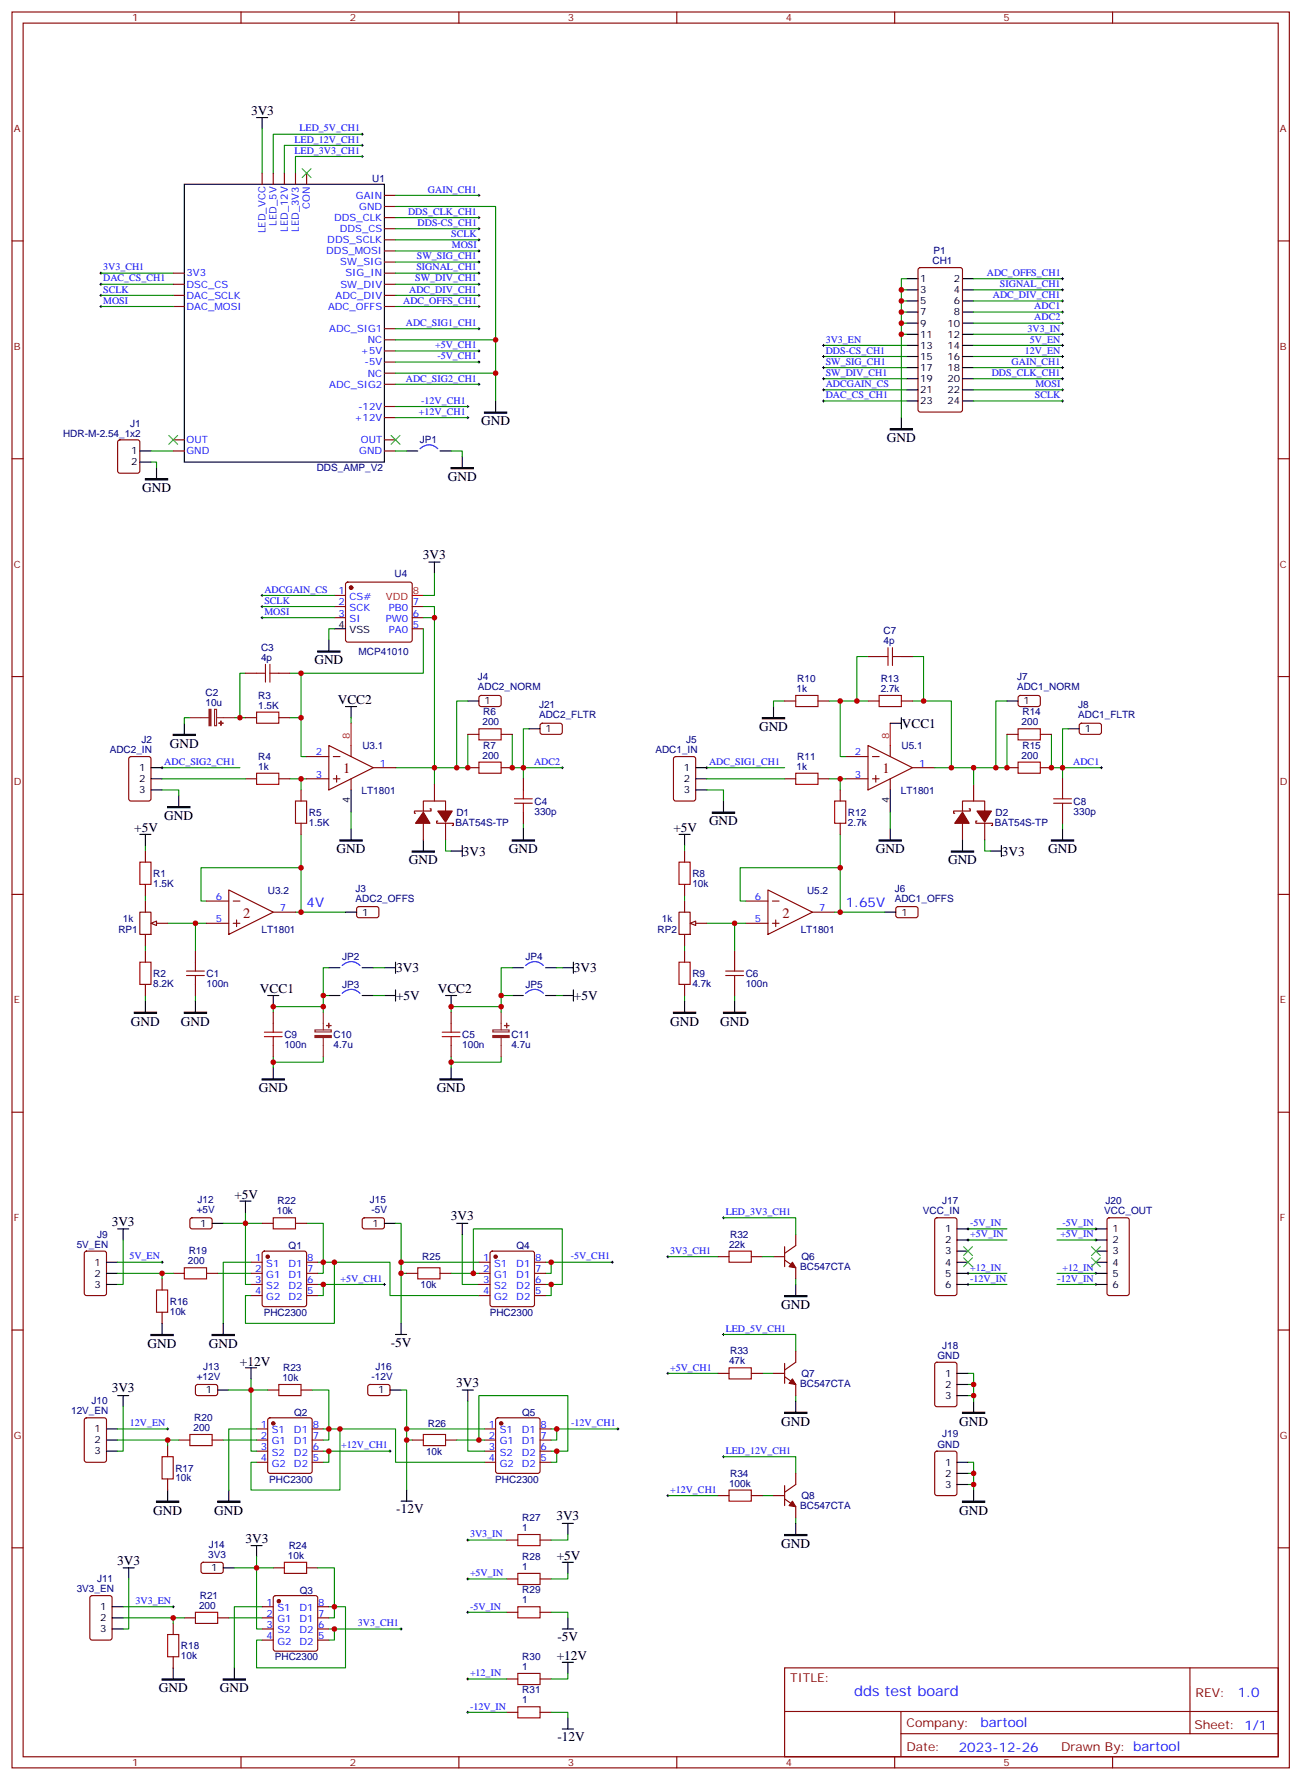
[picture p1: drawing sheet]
<svg xmlns="http://www.w3.org/2000/svg" width="414mm" height="565mm" viewBox="0 0 414 565" stroke-linecap="round" stroke-linejoin="round" font-family="sans-serif">
<g fill="none" stroke="#870000" stroke-width=".35">
<path d="M3.8 3.8h405.4v557.4h-405.4zM7.3 7.3h398.3v550.4h-398.3zM76.5 3.8v3.5M145.6 3.8v3.5M214.8 3.8v3.5M283.9 3.8v3.5M353.1 3.8v3.5M83.2 55v3.5M86.7 55v3.5M90.2 55v3.5M93.8 55v3.5M97.3 55v3.5"/>
<path d="M3.8 76.5h3.5M122 62h3.5M122 65.5h3.5M122 69.1h3.5M122 76.1h3.5M122 79.7h3.5M122 72.6h3.5M405.6 76.5h3.6M55 90.2h3.5M55 93.8h3.5M55 97.3h3.5M55 86.7h3.5"/>
<path d="M122 83.2h3.5M122 90.2h3.5M122 93.8h3.5M122 97.3h3.5M122 86.7h3.5M291.6 85.2l.4-.3h12.7l.7 .5v44.7l-.4 .7h-13l-.6-.5-.1-44.6zM122 104.4h3.5M122 107.9h3.5M122 111.4h3.5M122 114.9h3.5M122 118.5h3.5M37.6 139.8l.4-.2h5.7l.6 .5 .1 9.4-.5 .7h-5.9l-.6-.4-.1-9.5z"/>
<path d="M55 139.6h3.5M122 122h3.5M122 129h3.5M122 132.6h3.5M122 139.6h3.5M3.8 145.6h3.5M55 143.2h3.5M122 143.2h3.5M405.6 145.6h3.6M106.1 189h3.5M106.1 192.5h3.5M106.1 196.1h3.5"/>
<path d="M109.9 185l.4-.2h19.8l.5 .2 .2 .5v17.6l-.2 .5-.5 .2h-19.8l-.5-.2-.2-.5v-17.6zM130.8 192.5h3.5M130.8 196.1h3.5M130.8 199.6h3.5M3.8 214.8h3.5M77.9 213.7h3.5M88.5 213.7h3.5M275.4 208.4h3.6M286 208.4h3.6M405.6 214.8h3.6M77.9 227.8h3.5M88.5 227.8h3.5"/>
<path d="M104.4 236.6l14.1 7.1-14.1 7.1zM111.4 236.6v3.6M148.4 233.1h3.6M152.2 221l.5-.2h5.9l.4 .7v2.4l-.7 .4-5.9-.1-.4-.6v-2.1zM159 233.1h3.6M171.6 229.8l.5-.2h5.9l.4 .7v2.4l-.7 .4-5.9-.1-.4-.6v-2.1zM249 222.5h3.5M259.6 222.5h3.5M275.4 236.6l14.2 7.1-14.2 7.1zM275.4 222.5h3.6M282.5 236.6v3.6M286 222.5h3.6"/>
<path d="M319.5 233.1h3.6M323.3 221l.5-.2h5.9l.4 .7v2.4l-.7 .4-5.9-.1-.4-.6v-2.1zM330.1 233.1h3.6M342.7 229.8l.5-.2h5.9l.4 .7v2.4l-.7 .4-5.9-.1-.4-.6v-2.1zM41.1 240.4l.5-.2h5.6l.7 .4v13l-.5 .6-5.8 .1-.7-.5v-12.9zM77.9 247.2h3.5M88.5 247.2h3.5M95.5 250.8v3.5M97.3 240.2h7.1M97.3 247.2h7.1M105.8 240.2h2.1M105.8 247.2h2.1"/>
<path d="M106.8 246.2v2.1M111.4 247.2v3.6M118.5 243.7h7M134.3 257.5v-3.2h7.1v3.9M136.5 256.8h.3v.7h-5.3v.7h.4M137.9 249v5.3M148.4 243.7h3.6M159 243.7h3.6M166.1 247.2v3.6M166.1 257.8v3.5M213.9 240.4l.5-.2h5.7l.6 .4 .1 13-.5 .6-5.9 .1-.6-.5-.1-12.9zM249 247.2h3.5"/>
<path d="M259.6 247.2h3.5M266.6 250.8v3.5M268.4 240.2h7M268.4 247.2h7M276.9 240.2h2.1M276.9 247.2h2.1M277.9 246.2v2.1M282.5 247.2v3.6M289.6 243.7h7M305.4 257.5v-3.2h7.1v3.9M307.6 256.8h.3v.7h-5.3v.7h.4M309 249v5.3"/>
<path d="M319.5 243.7h3.6M330.1 243.7h3.6M337.2 247.2v3.6M337.2 257.8v3.5M46.1 270.2v3.5M95.5 261.3v3.6M134.3 261.3v5.3M138.9 260.6h-.3v.7h5.3v.7h-.4M141.4 261.3v5.3M217.2 270.2v3.5M266.6 261.3v3.6M305.4 261.3v5.3"/>
<path d="M310 260.6h-.3v.7h5.3v.7h-.4M312.5 261.3v5.3M3.8 283.9h3.5M44.4 289.6h3.5v7h-3.5zM46.1 280.7v3.6M46.1 286v3.6M46.1 296.6v3.5M49.7 293.1h3.5M65.5 286h7.1M65.5 293.1h7.1M72.6 282.5l14.1 7.1-14.1 7zM74 286h2.1"/>
<path d="M74 293.1h2.1M75.1 292v2.1M86.7 289.6h7.1M113.4 288l.5-.2 5.9 .1 .4 .6v2.4l-.7 .4h-5.9l-.4-.7v-2.1zM217.2 280.7v3.6M236.6 286h7.1M236.6 293.1h7.1M243.7 282.5l14.1 7.1-14.1 7zM245.1 286h2.1M245.1 293.1h2.1M246.2 292v2.1M257.8 289.6h7.1"/>
<path d="M284.5 288l.5-.2 5.9 .1 .4 .6v2.4l-.7 .4h-5.9l-.4-.7v-2.1zM405.6 283.9h3.6M46.1 301.9v3.5M46.1 312.5v3.5M62 301.9v3.5M62 312.5v3.5M217.2 301.9v3.5M217.2 312.5v3.5M233.1 301.9v3.5M233.1 312.5v3.5M86.7 321.3v3.5M86.7 331.9v3.5"/>
<path d="M143.2 321.3v3.5M143.2 331.9v3.5M3.8 353.1h3.5M405.6 353.1h3.6M27 397.4l.4-.2h5.7l.6 .4 .1 13-.5 .6-5.9 .1-.6-.5-.1-12.9zM60.5 386.8l.5-.2h5.9l.4 .7-.1 2.4-.6 .4-5.9-.1-.4-.6v-2.1zM83.2 388.3h3.5M83.4 397.4l.5-.2h12.7l.5 .2 .2 .5v16.2l-.2 .5-.5 .2h-12.7l-.5-.2-.2-.5v-16.2zM93.8 388.3h3.5M115.2 386.8l.4-.2h6l.4 .7-.1 2.4-.6 .4-5.9-.1-.5-.6v-2.1zM155.7 397.4l.5-.2h12.7l.5 .2 .2 .5v16.2l-.2 .5-.5 .2h-12.7l-.5-.2-.2-.5v-16.2zM227.8 398.9h3.6"/>
<path d="M238.4 398.9h3.5M245.5 398.9h3.5M249 400l3.5 2.4v3.6M249 395.7v6.4M252.5 391.9v3.5l-3.5 2.5M296.8 386.8l.5-.2h5.7l.6 .4 .1 23.6-.5 .6-5.9 .1-.6-.5-.1-23.5zM351.5 386.8l.5-.2h5.6l.7 .4 .1 23.6-.5 .6-5.9 .1-.6-.5-.1-23.5zM51.4 406v3.5M51.4 416.6v3.5M55 404.2h3.5M65.5 404.2h3.6M79.7 404.2h3.5"/>
<path d="M79.7 400.7h3.5M79.7 407.7h3.5M79.7 411.3h3.5M97.3 404.2h3.5M97.3 400.7h3.5M97.3 407.7h3.5M97.3 411.3h3.5M129 404.2h3.6M139.6 404.2h3.6M152 404.2h3.5M152 400.7h3.5M152 407.7h3.5"/>
<path d="M152 411.3h3.5M169.6 404.2h3.5M169.6 400.7h3.5M169.6 407.7h3.5M169.6 411.3h3.5M3.8 422.2h3.5M62.3 439.7l.4-.2h5.9l.5 .7-.1 2.4-.6 .4h-6l-.4-.7v-2.1zM116.9 439.7l.5-.2h5.9l.5 .7-.1 2.4-.7 .4h-5.9l-.4-.7v-2.1zM227.8 436h3.6M238.4 436h3.5M245.5 436h3.5M249 437l3.5 2.5v3.5"/>
<path d="M249 432.8v6.3M252.5 428.9v3.5l-3.5 2.5M296.8 432.6l.5-.2h5.7l.6 .5 .1 12.9-.5 .7h-5.9l-.6-.4-.1-13zM405.6 422.2h3.6M27 450.3l.4-.2h5.7l.6 .4 .1 13-.5 .6-5.9 .1-.6-.5-.1-12.9zM53.2 458.9v3.5M56.7 457.1h3.6M67.3 457.1h3.5M81.4 453.6h3.5M81.4 457.1h3.5M84.9 441.3h3.6M85.2 450.3l.5-.2h12.7l.5 .2 .2 .5v16.2l-.3 .5-.4 .2h-12.7l-.5-.2-.3-.5v-16.2z"/>
<path d="M95.5 441.3h3.6M99.1 453.6h3.5M99.1 457.1h3.5M130.8 457.1h3.5M141.4 457.1h3.5M153.7 453.6h3.6M153.7 457.1h3.6M157.5 450.3l.5-.2h12.7l.5 .2 .2 .5v16.2l-.3 .5-.4 .2h-12.7l-.5-.2-.2-.5v-16.2zM171.4 453.6h3.5M171.4 457.1h3.5M53.2 469.5v3.5M81.4 460.7h3.5"/>
<path d="M81.4 464.2h3.5M99.1 460.7h3.5M99.1 464.2h3.5M153.7 460.7h3.6M153.7 464.2h3.6M171.4 460.7h3.5M171.4 464.2h3.5M227.8 474.8h3.6M238.4 474.8h3.5M245.5 474.8h3.5M249 475.8l3.5 2.5v3.5M249 471.6v6.3"/>
<path d="M252.5 467.7v3.5l-3.5 2.5M296.8 460.9l.5-.2h5.7l.6 .4 .1 13-.5 .6-5.9 .1-.6-.5-.1-12.9zM3.8 491.3h3.5M64 496.1l.5-.2 5.9 .1 .4 .6v2.4l-.7 .5-5.9-.1-.4-.6v-2.2zM86.7 497.7h3.5M97.3 497.7h3.5M160.8 488.9h3.5M171.4 488.9h3.5M405.6 491.3h3.6M28.7 506.7l.5-.2h5.7l.6 .4 .1 13-.5 .7h-5.9l-.6-.4-.1-13zM55 515.3v3.6M58.5 513.6h3.5"/>
<path d="M69.1 513.6h3.5M83.2 510h3.5M83.2 513.6h3.5M83.2 517.1h3.5M86.9 506.7l.5-.2h12.7l.5 .2 .2 .5v16.3l-.2 .5-.5 .2h-12.7l-.5-.3-.2-.4v-16.3zM100.8 510h3.6M100.8 513.6h3.6M100.8 517.1h3.6M160.8 501.2h3.5M160.8 511.8h3.5M171.4 501.2h3.5M171.4 511.8h3.5"/>
<path d="M55 525.9v3.5M83.2 520.6h3.5M100.8 520.6h3.6M160.8 533h3.5M171.4 533h3.5M249 529.4h156.6v28.3h-156.6zM377.6 529.5v20.9M76.5 557.7v3.5M145.6 557.7v3.5M160.8 543.6h3.5M171.4 543.6h3.5M214.8 557.7v3.5"/>
<path d="M249 543.3h156.5M283.9 557.7v3.5M285.9 550.4h119.6M285.9 543.3v14.1M353.1 557.7v3.5"/>
</g>
<g fill="none" stroke="#000" stroke-width=".35">
<path d="M81.4 37.3h3.5M83.2 37.3v3.6M58.5 58.5h63.5v88.2h-63.5zM287.8 88.5h3.5M287.8 92h3.5M287.8 95.5h3.5M287.8 99.1h3.5M305.4 88.5h3.6M305.4 92h3.6M305.4 95.5h3.6M305.4 99.1h3.6M287.8 102.6h3.5"/>
<path d="M287.8 106.1h3.5M287.8 109.6h3.5M287.8 113.2h3.5M287.8 116.7h3.5M305.4 102.6h3.6M305.4 106.1h3.6M305.4 109.6h3.6M305.4 113.2h3.6M305.4 116.7h3.6M157.3 127.3v3.5M286 132.6v3.5M287.8 120.2h3.5"/>
<path d="M287.8 123.8h3.5M287.8 127.3h3.5M305.4 120.2h3.6M305.4 123.8h3.6M305.4 127.3h3.6M44.4 143.2h3.5M44.4 146.7h3.5M49.7 148.4v3.6M129 143.2h3.6M139.6 143.2h3.6M146.7 144.9v3.5M136.1 178.4h3.5"/>
<path d="M137.9 178.4v3.6M106.1 199.6h3.5M104.4 203.1v3.6M58.5 229.6v3.5M109.6 224.3h3.6M111.4 224.3v3.5M148.4 222.5h3.6M167.9 231.4h3.5M245.5 224.3v3.5M282.5 229.6h3.5M286 227.8v3.6M319.5 222.5h3.6"/>
<path d="M338.9 231.4h3.6M47.9 250.8h3.5M47.9 243.7h3.5M47.9 247.2h3.5M56.7 252.5v3.5M111.4 250.8v7M220.8 250.8h3.5M220.8 243.7h3.5M220.8 247.2h3.5M229.6 254.3v3.5M282.5 250.8v7M44.4 264.9h3.5"/>
<path d="M46.1 264.9v3.5M111.4 263.1v3.5M134.3 266.6v3.6M143.2 270.2h3.5M146.7 268.4v3.5M166.1 263.1v3.5M215.5 264.9h3.5M217.2 264.9v3.5M282.5 263.1v3.5M305.4 266.6v3.6M314.3 270.2h3.5M317.8 268.4v3.5"/>
<path d="M337.2 263.1v3.5M109.6 289.6h3.6M280.7 289.6h3.6M46.1 317.8v3.5M62 317.8v3.5M84.9 316h3.6M86.7 316v3.5M104.4 307.2h3.5M104.4 316h3.5M114.9 307.2h3.6M114.9 316h3.6M122 307.2h3.5"/>
<path d="M122 316h3.5M125.5 305.4v3.6M125.5 314.3v3.5M141.4 316h3.5M143.2 316v3.5M162.6 307.2h3.5M162.6 316h3.5M173.1 307.2h3.6M173.1 316h3.6M178.4 307.2h3.6M178.4 316h3.6M182 305.4v3.6"/>
<path d="M182 314.3v3.5M217.2 317.8v3.5M233.1 317.8v3.5M86.7 338.9v3.6M143.2 338.9v3.6M37.3 390.1h3.6M39.1 390.1v3.5M67.3 388.3h3.5M76.1 381.3h3.6M77.9 381.3v3.5M122 388.3h3.5M144.9 388.3h3.5"/>
<path d="M146.7 388.3v3.6M303.7 390.1h3.5M303.7 393.6h3.5M303.7 397.2h3.5M347.8 390.1h3.5M347.8 393.6h3.5M347.8 397.2h3.5M33.8 407.7h3.5M33.8 400.7h3.5M33.8 404.2h3.5M252.5 407.7v3.6M303.7 407.7h3.5"/>
<path d="M303.7 400.7h3.5M303.7 404.2h3.5M347.8 407.7h3.5M347.8 400.7h3.5M347.8 404.2h3.5M51.4 420.1v3.5M70.8 420.1v3.5M77.9 434.2h3.5M79.7 434.2v3.5M125.5 423.6h3.5M127.3 420.1v3.5M303.7 436h3.5"/>
<path d="M303.7 439.5h3.5M33.8 453.6h3.5M33.8 457.1h3.5M37.3 443h3.6M39.1 443v3.5M69.1 441.3h3.5M123.8 441.3h3.5M146.7 441.3h3.5M148.4 441.3v3.5M252.5 444.8v3.5M303.7 443h3.5M309 444.8v3.5"/>
<path d="M33.8 460.7h3.5M53.2 473v3.5M72.6 473v3.5M127.3 476.5h3.5M129 473v3.5M303.7 471.2h3.5M303.7 464.2h3.5M303.7 467.7h3.5M309 473v3.5M39.1 497.7h3.5M40.9 497.7v3.5M70.8 497.7h3.6"/>
<path d="M79.7 490.6h3.5M81.4 490.6v3.6M178.4 495.9h3.6M178.4 483.6h3.6M180.2 483.6v3.5M180.2 495.9v3.6M252.5 483.6v3.5M35.6 517.1h3.5M35.6 510h3.5M35.6 513.6h3.5M178.4 517.1h3.6M180.2 513.6v3.5"/>
<path d="M55 529.4v3.6M74.4 529.4v3.6M178.4 527.7h3.6M180.2 527.7v3.5M178.4 548.9h3.6M180.2 545.3v3.6"/>
</g>
<g fill="none" stroke="#000" stroke-width=".32">
<path d="M114.6 42.6h.7M114.6 46.1h.7M114.6 49.7h.7M114.9 42.3v.7M114.9 45.8v.7M114.9 49.3v.7M151.6 79.7h.7M151.6 76.1h.7M151.6 72.6h.7M151.6 69.1h.7M151.6 62h.7M152 61.7v.7"/>
<path d="M152 68.7v.7M152 72.2v.8M152 75.8v.7M152 79.3v.7M31.7 86.7h.7M31.7 90.2h.7M31.7 93.8h.7M31.7 97.3h.7M32 86.4v.7M32 89.9v.7M32 93.4v.7M32 96.9v.7"/>
<path d="M151.6 83.2h.7M151.6 86.7h.7M151.6 90.2h.7M151.6 93.8h.7M151.6 97.3h.7M152 82.8v.7M152 86.4v.7M152 89.9v.7M152 93.4v.7M152 96.9v.7M336.8 99.1h.7M336.8 95.5h.7"/>
<path d="M337.2 95.2v.7M337.2 98.7v.7M151.6 104.4h.7M151.6 111.4h.7M151.6 114.9h.7M152 104v.7M152 111.1v.7M152 114.6v.7M336.8 102.6h.7M337.2 102.2v.7M148.1 132.6h.7M148.1 129h.7"/>
<path d="M148.4 128.7v.7M148.4 132.2v.7M151.6 122h.7M152 121.6v.7M261 127.3h.7M261.3 126.9v.7M336.8 123.8h.7M336.8 127.3h.7M337.2 123.4v.7M337.2 126.9v.7M82.8 189h.7M82.8 192.5h.7"/>
<path d="M82.8 196.1h.7M83.2 188.7v.7M83.2 192.2v.7M83.2 195.7v.7M51.1 243.7h.7M51.4 243.3v.8M178.1 243.7h.7M178.4 243.3v.8M223.9 243.7h.7M224.3 243.3v.8M349.2 243.7h.7M349.5 243.3v.8"/>
<path d="M229.2 386.6h.7M229.6 386.2v.7M306.8 390.1h.8M306.8 393.6h.8M307.2 389.7v.8M307.2 393.3v.7M347.4 390.1h.7M347.4 393.6h.7M347.8 389.7v.8M347.8 393.3v.7M51.1 400.7h.7M51.4 400.3v.7"/>
<path d="M121.6 407.7h.7M122 407.4v.7M194 400.7h.7M194.3 400.3v.7M306.8 407.7h.8M306.8 404.2h.8M307.2 403.9v.7M307.2 407.4v.7M347.4 407.7h.7M347.4 404.2h.7M347.8 403.9v.7M347.8 407.4v.7"/>
<path d="M229.2 423.6h.7M229.6 423.3v.7M52.8 453.6h.8M53.2 453.2v.8M195.7 453.6h.7M196.1 453.2v.8M123.4 460.7h.7M123.8 460.3v.7M229.2 462.4h.7M229.6 462.1v.7M148.1 488.9h.7M148.4 488.5v.7"/>
<path d="M54.6 510h.7M55 509.7v.7M126.9 517.1h.7M127.3 516.7v.8M148.1 501.2h.7M148.1 511.8h.7M148.4 500.9v.7M148.4 511.5v.7M148.1 533h.7M148.4 532.6v.7M148.1 543.6h.7M148.4 543.2v.7"/>
</g>
<g fill="none" stroke="#008700" stroke-width=".35">
<path d="M83.2 40.9v14.1M114.9 49.7h-21.1v5.3M114.9 46.1h-24.7v8.9M114.9 42.6h-28.2v12.4M125.5 65.5h31.8v61.8M125.5 79.7h26.5M125.5 76.1h26.5M125.5 72.6h26.5M125.5 69.1h26.5M125.5 62h26.5M32 97.3h23M32 93.8h23"/>
<path d="M32 90.2h23M32 86.7h23M125.5 83.2h26.5M125.5 97.3h26.5M125.5 93.8h26.5M125.5 90.2h26.5M125.5 86.7h26.5M286 95.5h1.8M286 92h1.8M286 99.1h1.8M287.8 88.5h-1.8v44.1M309 88.5h28.2"/>
<path d="M309 95.5h28.2M309 92h28.2M309 99.1h28.2M125.5 104.4h26.5M125.5 107.9h31.8M125.5 118.5h31.8M125.5 111.4h26.5M125.5 114.9h26.5M261.3 113.2h26.5M261.3 116.7h26.5M261.3 109.6h26.5M286 102.6h1.8"/>
<path d="M286 106.1h1.8M309 113.2h28.2M309 116.7h28.2M309 102.6h28.2M309 106.1h28.2M309 109.6h28.2M125.5 122h26.5M125.5 132.6h22.9M125.5 129h22.9M261.3 120.2h26.5M261.3 123.8h26.5M261.3 127.3h26.5"/>
<path d="M309 120.2h28.2M309 123.8h28.2M309 127.3h28.2M47.9 146.7h1.8v1.7M47.9 143.2h7.1M125.5 143.2h3.5M143.2 143.2h3.5v1.7M83.2 196.1h22.9M83.2 192.5h22.9M83.2 189h22.9M106.1 199.6h-1.7v3.5M134.3 192.5h3.6v56.5"/>
<path d="M134.3 199.6v14.1h-38.8M134.3 196.1h3.6M137.9 182v7h-3.6M77.9 213.7h-1.8v14.1M92 213.7h3.5v14.1M275.4 208.4h-3.5v14.1M289.6 208.4h3.5v14.1M60.3 227.8h-1.8v1.8M74.4 227.8h3.5M92 227.8h3.5v12.4h1.8M111.4 227.8v1.8M148.4 233.1v10.6h-22.9"/>
<path d="M148.4 222.5h-3.5v21.2M162.6 233.1v10.6h15.8M167.9 231.4h-1.8v15.8M249 222.5h-3.5v1.8M263.1 222.5h12.3M266.6 222.5v17.7h1.8M289.6 222.5h12.3v21.2h-5.3M319.5 222.5h-3.5v21.2M319.5 233.1v10.6h-17.6M333.7 233.1v10.6h15.8M338.9 231.4h-1.7v15.8M51.4 250.8h5.3v1.7"/>
<path d="M51.4 247.2h26.5M51.4 243.7h24.7M92 247.2h5.3M95.5 247.2v3.6M111.4 257.8v5.3M224.3 250.8h5.3v3.5M224.3 247.2h24.7M224.3 243.7h24.7M263.1 247.2h5.3M266.6 247.2v3.6M282.5 257.8v5.3M309 243.7v5.3"/>
<path d="M46.1 268.4v1.8M95.5 264.9v10.5M141.4 266.6v3.6h1.8M166.1 261.3v1.8M217.2 268.4v1.8M266.6 264.9v10.5M312.5 266.6v3.6h1.8M337.2 261.3v1.8M46.1 284.3v1.7M53.2 293.1h12.3M62 293.1v8.8M65.5 286h-1.7v-10.6h31.7v14.2h-1.7"/>
<path d="M95.5 289.6h14.1M217.2 284.3v1.7M224.3 293.1h12.3M233.1 293.1v8.8M236.6 286h-1.7v-10.6h31.7v14.2h-1.7M266.6 289.6h14.1M46.1 300.1v1.8M46.1 316v1.8M62 316v1.8M102.6 319.5h-15.9v1.8M102.6 316h1.8M104.4 307.2h-1.8v14.1"/>
<path d="M118.5 307.2h3.5M118.5 316h3.5M159 319.5h-15.8v1.8M159 316h3.6M162.6 307.2h-3.6v14.1M176.7 307.2h1.7M176.7 316h1.7M217.2 300.1v1.8M217.2 316v1.8M233.1 316v1.8M86.7 335.4v3.5M102.6 335.4v1.8h-15.9"/>
<path d="M143.2 335.4v3.5M159 335.4v1.8h-15.8M39.1 393.6v14.1h-1.8M70.8 388.3h12.4M77.9 384.8v22.9h1.8M97.3 388.3h5.3v15.9h-1.8M125.5 388.3h1.8v12.4M146.7 391.9v15.8h5.3M229.6 386.6h22.9v5.3M241.9 398.9h3.6M307.2 393.6h12.3M307.2 390.1h12.3"/>
<path d="M335.4 393.6h12.4M335.4 390.1h12.4M37.3 400.7h14.1M37.3 404.2h17.7M51.4 404.2v1.8M69.1 404.2h10.6M79.7 400.7h-8.9v19.4M100.8 400.7h23v10.6h28.2M100.8 407.7h21.2M102.6 407.7v3.6h-1.8M106.1 400.7v19.4h-28.2v-8.8h1.8M127.3 404.2h1.7"/>
<path d="M143.2 404.2h7M152 400.7h-24.7v19.4M152 404.2h-1.8v-14.1h28.2v17.6h-5.3M173.1 400.7h21.2M174.9 400.7v3.5h-1.8M174.9 407.7v3.6h-1.8M252.5 406v1.7M307.2 407.7h12.3M307.2 404.2h12.3M335.4 407.7h12.4M335.4 404.2h12.4M79.7 437.7v23h1.7"/>
<path d="M229.6 423.6h22.9v5.3M241.9 436h3.6M307.2 436h1.8v8.8M307.2 439.5h1.8M37.3 457.1h19.4M37.3 453.6h15.9M39.1 446.5v14.2h-1.8M53.2 457.1v1.8M70.8 457.1h10.6M72.6 441.3h12.3M81.4 453.6h-8.8v19.4M99.1 441.3h5.3v15.8h-1.8"/>
<path d="M102.6 453.6h22.9v10.6h28.2M107.9 453.6v19.4h-28.2v-8.8h1.7M127.3 441.3h1.7v12.3M129 457.1h1.8M144.9 457.1h7.1M148.4 444.8v15.9h5.3M153.7 457.1h-1.7v-14.1h28.2v17.7h-5.3M153.7 453.6h-24.7v19.4M174.9 453.6h21.2M176.7 453.6v3.5h-1.8M252.5 443v1.8M307.2 443h1.8"/>
<path d="M102.6 460.7h21.2M104.4 460.7v3.5h-1.8M176.7 460.7v3.5h-1.8M229.6 462.4h22.9v5.3M241.9 474.8h3.6M307.2 464.2h1.8v8.8M307.2 467.7h1.8M307.2 471.2h1.8M74.4 497.7h12.3M81.4 494.2v22.9h1.8M100.8 497.7h5.3v12.3h3.5v19.4h-28.2v-8.8h1.8M148.4 488.9h12.4"/>
<path d="M180.2 487.1v1.8h-5.3M180.2 499.5v1.7h-5.3M252.5 481.8v1.8M39.1 513.6h19.4M39.1 510h15.9M40.9 501.2v15.9h-1.8M55 513.6v1.7M72.6 513.6h10.6M83.2 510h-8.8v19.4M104.4 510h1.7v3.6h-1.7M104.4 517.1h22.9M106.1 517.1v3.5h-1.7"/>
<path d="M148.4 511.8h12.4M148.4 501.2h12.4M174.9 511.8h5.3v1.8M148.4 533h12.4M180.2 531.2v1.8h-5.3M148.4 543.6h12.4M174.9 543.6h5.3v1.7"/>
</g>
<g fill="#000" stroke="#000" stroke-width=".35">
<path d="M153.7 130.8h7.1v.4h-7.1zM282.5 136.1h7.1v.4h-7.1zM46.1 152h7.1v.3h-7.1zM143.2 148.4h7v.4h-7zM100.8 206.7h7.1v.3h-7.1zM55 233.1h7v.4h-7zM241.9 227.8h7.1v.4h-7.1zM53.2 256h7.1v.4h-7.1zM226.1 257.8h7v.4h-7zM107.9 266.6h7v.4h-7zM130.8 270.2h7.1v.3h-7.1zM162.6 266.6h7v.4h-7z"/>
<path d="M279 266.6h7v.4h-7zM301.9 270.2h7.1v.3h-7.1zM333.7 266.6h7v.4h-7zM42.6 321.3h7.1v.4h-7.1zM58.5 321.3h7v.4h-7zM213.7 321.3h7.1v.4h-7.1zM229.6 321.3h7v.4h-7zM83.2 342.5h7v.3h-7zM139.6 342.5h7.1v.3h-7.1zM249 411.3h7v.3h-7zM47.9 423.6h7.1v.4h-7.1zM67.3 423.6h7.1v.4h-7.1z"/>
<path d="M249 448.3h7v.4h-7zM305.4 448.3h7.1v.4h-7.1zM49.7 476.5h7v.4h-7zM69.1 476.5h7v.4h-7zM305.4 476.5h7.1v.4h-7.1zM249 487.1h7v.4h-7zM51.4 533h7.1v.3h-7.1zM70.8 533h7.1v.3h-7.1z"/>
</g>
<g fill="none" stroke="#3c3" stroke-width=".35">
<path d="M95.9 53.6l2.8 2.8M98.7 53.6l-2.8 2.8M53.6 138.2l2.8 2.8M56.4 138.2l-2.8 2.8M124.1 138.2l2.8 2.8M126.9 138.2l-2.8 2.8M305.8 395.7l2.8 2.9M305.8 399.3l2.8 2.8M308.6 395.7l-2.8 2.9M308.6 399.3l-2.8 2.8M346.4 395.7l2.8 2.9M346.4 399.3l2.8 2.8"/>
<path d="M349.2 395.7l-2.8 2.9M349.2 399.3l-2.8 2.8"/>
</g>
<g fill="#870000" stroke="#870000" stroke-width=".35">
<path d="M305.4 257.8l2.2 3.5h-4.6z"/>
<path d="M310 257.5h4.6l-2.1 3.5z"/>
<path d="M134.3 257.8l2.2 3.5h-4.6z"/>
<path d="M138.9 257.5h4.6l-2.1 3.5z"/>
<path d="M251.5 400.7l1 1.7-2.1-.3z"/>
<path d="M251.5 437.7l1 1.8-2.1-.4z"/>
<path d="M251.5 476.5l1 1.8-2.1-.4z"/>
<circle cx="86.7" cy="451.8" r=".53"/>
<circle cx="159" cy="451.8" r=".53"/>
<circle cx="157.3" cy="398.9" r=".53"/>
<circle cx="84.9" cy="398.9" r=".53"/>
<circle cx="88.5" cy="508.3" r=".53"/>
<circle cx="111.4" cy="186.5" r=".53"/>
</g>
<g fill="none" stroke="#a10000" stroke-width=".35">
<path d="M81.4 213.7h2.8M84.2 210.9v5.6M85.7 213.7h2.8M85.7 210.9v5.6M279 208.4h2.8M281.8 205.6v5.6M283.2 208.4h2.8M283.2 205.6v5.6M81.4 226.1h7.1v3.5h-7.1zM152 231.4h7v3.5h-7zM252.5 220.8h7.1v3.5h-7.1zM279 220.8h7v3.5h-7z"/>
<path d="M323.1 231.4h7v3.5h-7zM81.4 245.5h7.1v3.5h-7.1zM93.8 254.3h3.5v7h-3.5zM152 241.9h7v3.6h-7zM163.3 255h5.6M163.3 253.6h5.6M166.1 250.8v2.8M166.1 255v2.8M252.5 245.5h7.1v3.5h-7.1zM264.9 254.3h3.5v7h-3.5zM323.1 241.9h7v3.6h-7zM334.4 255h5.6"/>
<path d="M334.4 253.6h5.6M337.2 250.8v2.8M337.2 255v2.8M44.4 273.7h3.5v7h-3.5zM215.5 273.7h3.5v7h-3.5zM44.4 305.4h3.5v7.1h-3.5zM59.2 309.7h5.6M59.2 308.3h5.6M62 305.4v2.9M62 309.7v2.8M215.5 305.4h3.5v7.1h-3.5zM230.3 309.7h5.6"/>
<path d="M230.3 308.3h5.6M233.1 305.4v2.9M233.1 309.7v2.8M83.9 329.1h5.6M83.9 327.7h5.6M86.7 324.8v2.9M86.7 329.1v2.8M140.3 329.1h5.7M140.3 327.7h5.7M143.2 324.8v2.9M143.2 329.1v2.8M86.7 386.6h7.1v3.5h-7.1z"/>
<path d="M231.4 397.2h7v3.5h-7zM49.7 409.5h3.5v7.1h-3.5zM58.5 402.4h7v3.6h-7zM132.6 402.4h7v3.6h-7zM88.5 439.5h7v3.5h-7zM231.4 434.2h7v3.5h-7zM60.3 455.4h7v3.5h-7zM134.3 455.4h7.1v3.5h-7.1zM51.4 462.4h3.6v7.1h-3.6zM231.4 473h7v3.5h-7zM90.2 495.9h7.1v3.6h-7.1zM164.3 487.1h7.1v3.5h-7.1z"/>
<path d="M164.3 499.5h7.1v3.5h-7.1zM53.2 518.9h3.5v7h-3.5zM62 511.8h7.1v3.5h-7.1zM164.3 510h7.1v3.6h-7.1zM164.3 531.2h7.1v3.5h-7.1zM164.3 541.8h7.1v3.5h-7.1z"/>
</g>
<path d="M60.3 227.8h6M68.1 225.2h.6v5.2h-.6zM68.7 227.8h5.7M99.9 327h5.2v.6h-5.2zM102.6 321.3v5.7M102.6 329.4v6M156.4 327h5.2v.6h-5.2zM159 321.3v5.7M159 329.4v6" fill="none" stroke="#8c2424" stroke-width=".35"/>
<g fill="#8c2424" stroke="#8c2424" stroke-width=".35">
<path d="M99.9 328.7h5.2v.7h-5.2z"/>
<path d="M103.6 325.5l1.5 .1z"/>
<path d="M104.3 324.8l.1 1.4z"/>
<path d="M156.4 328.7h5.2v.7h-5.2z"/>
<path d="M160.1 325.5l1.4 .1z"/>
<path d="M160.8 324.8v1.4z"/>
<path d="M66.3 225.2h.7v5.2h-.7z"/>
<path d="M70.1 228.9v1.4z"/>
<path d="M69.4 229.6h1.4z"/>
</g>
<path d="M130.8 189h3.5M111.4 229.6v7M282.5 229.6v7" fill="none" stroke="#f00" stroke-width=".35"/>
<path d="M133.3 142.5a4 4 0 0 1 5.6 0M108.6 306.5a4 4 0 0 1 5.6 0M108.6 315.3a4 4 0 0 1 5.6 0M166.8 315.3a4 4 0 0 1 5.6 0M166.8 306.5a4 4 0 0 1 5.6 0" fill="none" stroke="#00f" stroke-width=".35"/>
<path d="M47.9 293.1l1.8-.7v1.4z" fill="#f0f0f0" stroke="#870000" stroke-width=".35"/>
<path d="M215.5 289.6h3.5v7h-3.5zM217.2 286v3.6M217.2 296.6v3.5M220.8 293.1h3.5" fill="none" stroke="#870000" stroke-width=".35"/>
<path d="M219 293.1l1.8-.7v1.4z" fill="#f0f0f0" stroke="#870000" stroke-width=".35"/>
<g fill="none" stroke="#000" stroke-width=".32">
<path d="M336.8 92h.7M336.8 88.5h.7M337.2 88.1v.7M337.2 91.7v.7M261 113.2h.7M261 116.7h.7M261 109.6h.7M261.3 109.3v.7M261.3 112.8v.7M261.3 116.3v.8M261.3 119.9v.7M336.8 113.2h.7"/>
<path d="M336.8 116.7h.7M336.8 106.1h.7M336.8 109.6h.7M337.2 105.8v.7M337.2 109.3v.7M337.2 112.8v.7M337.2 116.3v.8M337.2 119.9v.7M261 123.8h.7M261 120.2h.7M261.3 123.4v.7M336.8 120.2h.7"/>
<path d="M211.6 398.9h.7M211.9 398.6v.7M211.6 436h.7M211.9 435.6v.7M211.6 474.8h.7M211.9 474.4v.7"/>
</g>
<path d="M211.9 398.9h15.9M211.9 436h15.9M211.9 474.8h15.9" fill="none" stroke="#008700" stroke-width=".35"/>
<g fill="#c00">
<circle cx="157.3" cy="107.9" r=".88"/>
<circle cx="157.3" cy="118.5" r=".88"/>
<circle cx="79.7" cy="441.3" r=".88"/>
<circle cx="176.7" cy="460.7" r=".88"/>
<circle cx="129" cy="457.1" r=".88"/>
<circle cx="152" cy="457.1" r=".88"/>
<circle cx="104.4" cy="460.7" r=".88"/>
<circle cx="104.4" cy="453.6" r=".88"/>
<circle cx="176.7" cy="453.6" r=".88"/>
<circle cx="174.9" cy="400.7" r=".88"/>
<circle cx="102.6" cy="400.7" r=".88"/>
<circle cx="102.6" cy="407.7" r=".88"/>
<circle cx="150.2" cy="404.2" r=".88"/>
<circle cx="127.3" cy="404.2" r=".88"/>
<circle cx="174.9" cy="407.7" r=".88"/>
<circle cx="77.9" cy="388.3" r=".88"/>
<circle cx="81.4" cy="497.7" r=".88"/>
<circle cx="106.1" cy="517.1" r=".88"/>
<circle cx="106.1" cy="510" r=".88"/>
<circle cx="106.1" cy="400.7" r=".88"/>
<circle cx="107.9" cy="453.6" r=".88"/>
<circle cx="86.7" cy="337.2" r=".88"/>
<circle cx="143.2" cy="337.2" r=".88"/>
<circle cx="316" cy="243.7" r=".88"/>
<circle cx="301.9" cy="243.7" r=".88"/>
<circle cx="293.1" cy="222.5" r=".88"/>
<circle cx="271.9" cy="222.5" r=".88"/>
<circle cx="266.6" cy="222.5" r=".88"/>
<circle cx="337.2" cy="243.7" r=".88"/>
<circle cx="233.1" cy="293.1" r=".88"/>
<circle cx="266.6" cy="247.2" r=".88"/>
<circle cx="266.6" cy="289.6" r=".88"/>
<circle cx="309" cy="243.7" r=".88"/>
<circle cx="137.9" cy="243.7" r=".88"/>
<circle cx="95.5" cy="289.6" r=".88"/>
<circle cx="95.5" cy="247.2" r=".88"/>
<circle cx="62" cy="293.1" r=".88"/>
<circle cx="166.1" cy="243.7" r=".88"/>
<circle cx="144.9" cy="243.7" r=".88"/>
<circle cx="95.5" cy="227.8" r=".88"/>
<circle cx="76.1" cy="227.8" r=".88"/>
<circle cx="95.5" cy="213.7" r=".88"/>
<circle cx="137.9" cy="196.1" r=".88"/>
<circle cx="266.6" cy="275.4" r=".88"/>
<circle cx="95.5" cy="275.4" r=".88"/>
<circle cx="51.4" cy="404.2" r=".88"/>
<circle cx="53.2" cy="457.1" r=".88"/>
<circle cx="55" cy="513.6" r=".88"/>
<circle cx="286" cy="92" r=".88"/>
<circle cx="286" cy="95.5" r=".88"/>
<circle cx="286" cy="99.1" r=".88"/>
<circle cx="286" cy="102.6" r=".88"/>
<circle cx="286" cy="106.1" r=".88"/>
<circle cx="319.5" cy="243.7" r=".88"/>
<circle cx="333.7" cy="243.7" r=".88"/>
<circle cx="148.4" cy="243.7" r=".88"/>
<circle cx="162.6" cy="243.7" r=".88"/>
<circle cx="127.3" cy="400.7" r=".88"/>
<circle cx="129" cy="453.6" r=".88"/>
<circle cx="309" cy="467.7" r=".88"/>
<circle cx="309" cy="471.2" r=".88"/>
<circle cx="309" cy="439.5" r=".88"/>
<circle cx="309" cy="443" r=".88"/>
<circle cx="159" cy="319.5" r=".88"/>
<circle cx="159" cy="316" r=".88"/>
<circle cx="102.6" cy="319.5" r=".88"/>
<circle cx="102.6" cy="316" r=".88"/>
<circle cx="86.7" cy="319.5" r=".88"/>
<circle cx="143.2" cy="319.5" r=".88"/>
</g>
<g font-size="4.6" fill="#800">
<text x="108.9" y="245.5">1</text>
<text x="280" y="245.5">1</text>
<text x="77.2" y="291.3">2</text>
<text x="248.3" y="291.3">2</text>
</g>
<text font-size="4.6" fill="#00f" x="271.1" y="538.5">dds test board</text>
<g font-size="4.2">
<text x="79.7" y="36.6">3V3</text>
<text x="152.7" y="135">GND</text>
<text x="281.4" y="140.3">GND</text>
<text x="142.1" y="152.7">GND</text>
<text x="45.1" y="156.2">GND</text>
<text x="134.2" y="177.4">3V3</text>
<text x="99.8" y="210.9">GND</text>
<text x="107.2" y="223.6">VCC2</text>
<text x="240.9" y="232.1">GND</text>
<text x="286.2" y="231">VCC1</text>
<text x="53.9" y="237.3">GND</text>
<text x="52.1" y="260.3">GND</text>
<text x="225" y="262">GND</text>
<text x="42.6" y="264.2">+5V</text>
<text x="213.7" y="264.2">+5V</text>
<text x="106.8" y="270.9">GND</text>
<text x="129.8" y="274.4">GND</text>
<text x="146.9" y="271.6">3V3</text>
<text x="161.5" y="270.9">GND</text>
<text x="277.9" y="270.9">GND</text>
<text x="300.8" y="274.4">GND</text>
<text x="318" y="271.6">3V3</text>
<text x="332.6" y="270.9">GND</text>
<text x="125.7" y="308.6">3V3</text>
<text x="182.1" y="308.6">3V3</text>
<text x="82.5" y="315.3">VCC1</text>
<text x="125.7" y="317.4">+5V</text>
<text x="138.9" y="315.3">VCC2</text>
<text x="182.1" y="317.4">+5V</text>
<text x="41.6" y="325.5">GND</text>
<text x="57.4" y="325.5">GND</text>
<text x="212.7" y="325.5">GND</text>
<text x="228.5" y="325.5">GND</text>
<text x="82.1" y="346.7">GND</text>
<text x="138.6" y="346.7">GND</text>
<text x="74.4" y="380.6">+5V</text>
<text x="35.4" y="389">3V3</text>
<text x="143" y="387.3">3V3</text>
<text x="247.9" y="415.5">GND</text>
<text x="46.8" y="427.8">GND</text>
<text x="66.3" y="427.8">GND</text>
<text x="124" y="427.5">-5V</text>
<text x="76.1" y="433.5">+12V</text>
<text x="35.4" y="442">3V3</text>
<text x="144.8" y="440.2">3V3</text>
<text x="247.9" y="452.5">GND</text>
<text x="304.4" y="452.5">GND</text>
<text x="48.6" y="480.8">GND</text>
<text x="68" y="480.8">GND</text>
<text x="125.8" y="480.4">-12V</text>
<text x="176.6" y="482.5">3V3</text>
<text x="304.4" y="480.8">GND</text>
<text x="77.9" y="489.9">3V3</text>
<text x="247.9" y="491.3">GND</text>
<text x="37.2" y="496.6">3V3</text>
<text x="176.7" y="495.2">+5V</text>
<text x="176.9" y="521">-5V</text>
<text x="176.7" y="527">+12V</text>
<text x="50.4" y="537.2">GND</text>
<text x="69.8" y="537.2">GND</text>
<text x="176.9" y="552.7">-12V</text>
</g>
<g font-size="4.2" fill="#00f">
<text x="97.3" y="287.8">4V</text>
<text x="268.4" y="287.8">1.65V</text>
<text x="392.8" y="538.7">1.0</text>
<text x="311.2" y="548.3">bartool</text>
<text x="304.2" y="556.1">2023-12-26</text>
</g>
<g font-size="3.9" fill="#800">
<text x="250.8" y="534">TITLE:</text>
<text x="379.4" y="538.7">REV:</text>
<text x="287.7" y="548.2">Company:</text>
<text x="379" y="548.9">Sheet: 1/1</text>
<text x="287.7" y="555.9">Date:</text>
<text x="336.7" y="556">Drawn By: bartool</text>
</g>
<g font-size="3.2" fill="#800">
<text x="41.9" y="6.8">1</text>
<text x="111.1" y="6.8">2</text>
<text x="180.2" y="6.8">3</text>
<text x="249.3" y="6.8">4</text>
<text x="318.5" y="6.8">5</text>
<text x="4.3" y="41.9">A</text>
<text x="406.2" y="41.9">A</text>
<text x="4.3" y="111.1">B</text>
<text x="406.2" y="111.1">B</text>
<text x="4.3" y="180.2">C</text>
<text x="406.2" y="180.2">C</text>
<text x="4.3" y="249.3">D</text>
<text x="406.2" y="249.3">D</text>
<text x="4.3" y="318.5">E</text>
<text x="406.2" y="318.5">E</text>
<text x="4.3" y="387.6">F</text>
<text x="406.2" y="387.6">F</text>
<text x="4.3" y="456.8">G</text>
<text x="406.2" y="456.8">G</text>
<text x="41.9" y="560.7">1</text>
<text x="111.1" y="560.7">2</text>
<text x="180.2" y="560.7">3</text>
<text x="249.3" y="560.7">4</text>
<text x="318.5" y="560.7">5</text>
</g>
<g font-size="3.2" fill="#00f">
<text x="95.1" y="41.7">LED_5V_CH1</text>
<text x="93.5" y="45.3">LED_12V_CH1</text>
<text x="93.5" y="48.8">LED_3V3_CH1</text>
<text x="112.9" y="63.1">GAIN</text>
<text x="135.8" y="61.1">GAIN_CH1</text>
<text x="87.8" y="71.6" transform="rotate(-90 87.8 71.6)">LED_5V</text>
<text x="98.4" y="66.3" transform="rotate(-90 98.4 66.3)">CON</text>
<text x="106" y="70.1">DDS_CLK</text>
<text x="114" y="66.6">GND</text>
<text x="129.5" y="68.2">DDS_CLK_CH1</text>
<text x="132.5" y="71.7">DDS-CS_CH1</text>
<text x="84.2" y="74" transform="rotate(-90 84.2 74)">LED_VCC</text>
<text x="91.3" y="73.6" transform="rotate(-90 91.3 73.6)">LED_12V</text>
<text x="94.8" y="73.6" transform="rotate(-90 94.8 73.6)">LED_3V3</text>
<text x="103.9" y="77.2">DDS_SCLK</text>
<text x="107.8" y="73.7">DDS_CS</text>
<text x="143.2" y="75.2">SCLK</text>
<text x="103.5" y="80.7">DDS_MOSI</text>
<text x="132.3" y="82.3">SW_SIG_CH1</text>
<text x="143.4" y="78.8">MOSI</text>
<text x="32.7" y="89.4">DAC_CS_CH1</text>
<text x="32.7" y="85.8">3V3_CH1</text>
<text x="59.2" y="87.8">3V3</text>
<text x="108" y="84.2">SW_SIG</text>
<text x="109.6" y="87.8">SIG_IN</text>
<text x="131.8" y="89.4">SW_DIV_CH1</text>
<text x="132.1" y="85.8">SIGNAL_CH1</text>
<text x="313.1" y="87.6">ADC_OFFS_CH1</text>
<text x="32.7" y="92.9">SCLK</text>
<text x="59.2" y="94.8">DAC_SCLK</text>
<text x="59.2" y="91.3">DSC_CS</text>
<text x="106.5" y="94.8">ADC_DIV</text>
<text x="108" y="91.3">SW_DIV</text>
<text x="129.8" y="92.9">ADC_DIV_CH1</text>
<text x="315" y="94.7">ADC_DIV_CH1</text>
<text x="317.3" y="91.1">SIGNAL_CH1</text>
<text x="32.7" y="96.4">MOSI</text>
<text x="59.2" y="98.4">DAC_MOSI</text>
<text x="104.1" y="98.4">ADC_OFFS</text>
<text x="127.9" y="96.4">ADC_OFFS_CH1</text>
<text x="328.2" y="101.7">ADC2</text>
<text x="328.2" y="98.2">ADC1</text>
<text x="104.5" y="105.4">ADC_SIG1</text>
<text x="128.8" y="103.5">ADC_SIG1_CH1</text>
<text x="326.1" y="105.2">3V3_IN</text>
<text x="114.5" y="112.5">+5V</text>
<text x="116.7" y="108.9">NC</text>
<text x="138.1" y="110.5">+5V_CH1</text>
<text x="262" y="112.3">DDS-CS_CH1</text>
<text x="262" y="108.8">3V3_EN</text>
<text x="325.2" y="112.3">12V_EN</text>
<text x="326.8" y="108.8">5V_EN</text>
<text x="115.7" y="116">-5V</text>
<text x="116.7" y="119.5">NC</text>
<text x="138.8" y="114.1">-5V_CH1</text>
<text x="262" y="119.3">SW_DIV_CH1</text>
<text x="262" y="115.8">SW_SIG_CH1</text>
<text x="314.7" y="119.3">DDS_CLK_CH1</text>
<text x="321" y="115.8">GAIN_CH1</text>
<text x="104.5" y="123">ADC_SIG2</text>
<text x="128.8" y="121.1">ADC_SIG2_CH1</text>
<text x="262" y="122.9">ADCGAIN_CS</text>
<text x="328.6" y="122.9">MOSI</text>
<text x="113.6" y="130.1">-12V</text>
<text x="132.9" y="131.7">+12V_CH1</text>
<text x="133.7" y="128.2">-12V_CH1</text>
<text x="262" y="126.4">DAC_CS_CH1</text>
<text x="328.4" y="126.4">SCLK</text>
<text x="112.5" y="133.6">+12V</text>
<text x="59.2" y="140.7">OUT</text>
<text x="114.5" y="140.7">OUT</text>
<text x="59.2" y="144.2">GND</text>
<text x="114" y="144.2">GND</text>
<text x="83.9" y="188.1">ADCGAIN_CS</text>
<text x="83.9" y="191.7">SCLK</text>
<text x="107.5" y="188.7">1</text>
<text x="110.9" y="190.4">CS#</text>
<text x="83.9" y="195.2">MOSI</text>
<text x="107.5" y="192.2">2</text>
<text x="107.5" y="195.7">3</text>
<text x="110.9" y="194">SCK</text>
<text x="110.9" y="197.5">SI</text>
<text x="122.4" y="197.5">PW0</text>
<text x="123.4" y="194">PB0</text>
<text x="131" y="195.7">6</text>
<text x="131" y="192.2">7</text>
<text x="123.4" y="201">PA0</text>
<text x="131" y="199.2">5</text>
<text x="100.2" y="239.8">2</text>
<text x="271.3" y="239.8">2</text>
<text x="52.1" y="242.8">ADC_SIG2_CH1</text>
<text x="120.6" y="243.3">1</text>
<text x="169.5" y="242.8">ADC2</text>
<text x="225" y="242.8">ADC_SIG1_CH1</text>
<text x="291.7" y="243.3">1</text>
<text x="340.6" y="242.8">ADC1</text>
<text x="100.2" y="246.9">3</text>
<text x="271.3" y="246.9">3</text>
<text x="68.5" y="285.7">6</text>
<text x="239.6" y="285.7">6</text>
<text x="68.5" y="292.7">5</text>
<text x="88.8" y="289.2">7</text>
<text x="239.6" y="292.7">5</text>
<text x="259.9" y="289.2">7</text>
<text x="230.3" y="385.7">LED_3V3_CH1</text>
<text x="307.9" y="389.2">-5V_IN</text>
<text x="337.2" y="389.2">-5V_IN</text>
<text x="307.9" y="392.7">+5V_IN</text>
<text x="336.5" y="392.7">+5V_IN</text>
<text x="41" y="399.8">5V_EN</text>
<text x="81" y="400.3">1</text>
<text x="97.5" y="400.3">8</text>
<text x="153.3" y="400.3">1</text>
<text x="169.8" y="400.3">8</text>
<text x="181.1" y="399.8">-5V_CH1</text>
<text x="212.7" y="398">3V3_CH1</text>
<text x="81" y="407.4">3</text>
<text x="81" y="403.9">2</text>
<text x="84.5" y="405.6">G1</text>
<text x="84.5" y="402.1">S1</text>
<text x="91.5" y="402.1">D1</text>
<text x="91.5" y="405.6">D1</text>
<text x="97.5" y="403.9">7</text>
<text x="97.5" y="407.4">6</text>
<text x="108.1" y="406.9">+5V_CH1</text>
<text x="153.3" y="407.4">3</text>
<text x="153.3" y="403.9">2</text>
<text x="156.8" y="405.6">G1</text>
<text x="156.8" y="402.1">S1</text>
<text x="163.9" y="402.1">D1</text>
<text x="163.9" y="405.6">D1</text>
<text x="169.8" y="403.9">7</text>
<text x="169.8" y="407.4">6</text>
<text x="307.9" y="406.9">-12V_IN</text>
<text x="307.9" y="403.3">+12_IN</text>
<text x="335.6" y="406.9">-12V_IN</text>
<text x="337.2" y="403.3">+12_IN</text>
<text x="81" y="410.9">4</text>
<text x="84.5" y="412.7">G2</text>
<text x="84.5" y="409.2">S2</text>
<text x="91.5" y="409.2">D2</text>
<text x="91.5" y="412.7">D2</text>
<text x="97.5" y="410.9">5</text>
<text x="153.3" y="410.9">4</text>
<text x="156.8" y="412.7">G2</text>
<text x="156.8" y="409.2">S2</text>
<text x="163.9" y="409.2">D2</text>
<text x="163.9" y="412.7">D2</text>
<text x="169.8" y="410.9">5</text>
<text x="230.3" y="422.7">LED_5V_CH1</text>
<text x="212.7" y="435.1">+5V_CH1</text>
<text x="41.2" y="452.7">12V_EN</text>
<text x="82.8" y="453.2">1</text>
<text x="86.3" y="455">S1</text>
<text x="93.3" y="455">D1</text>
<text x="99.2" y="453.2">8</text>
<text x="155.1" y="453.2">1</text>
<text x="158.6" y="455">S1</text>
<text x="165.6" y="455">D1</text>
<text x="171.6" y="453.2">8</text>
<text x="181.3" y="452.7">-12V_CH1</text>
<text x="82.8" y="460.3">3</text>
<text x="82.8" y="456.8">2</text>
<text x="86.3" y="458.5">G1</text>
<text x="93.3" y="458.5">D1</text>
<text x="99.2" y="456.8">7</text>
<text x="99.2" y="460.3">6</text>
<text x="108.3" y="459.8">+12V_CH1</text>
<text x="155.1" y="460.3">3</text>
<text x="155.1" y="456.8">2</text>
<text x="158.6" y="458.5">G1</text>
<text x="165.6" y="458.5">D1</text>
<text x="171.6" y="456.8">7</text>
<text x="171.6" y="460.3">6</text>
<text x="230.3" y="461.5">LED_12V_CH1</text>
<text x="82.8" y="463.8">4</text>
<text x="86.3" y="465.6">G2</text>
<text x="86.3" y="462.1">S2</text>
<text x="93.3" y="462.1">D2</text>
<text x="93.3" y="465.6">D2</text>
<text x="99.2" y="463.8">5</text>
<text x="155.1" y="463.8">4</text>
<text x="158.6" y="465.6">G2</text>
<text x="158.6" y="462.1">S2</text>
<text x="165.6" y="462.1">D2</text>
<text x="165.6" y="465.6">D2</text>
<text x="171.6" y="463.8">5</text>
<text x="212.7" y="473.9">+12V_CH1</text>
<text x="149.2" y="488">3V3_IN</text>
<text x="149.2" y="500.3">+5V_IN</text>
<text x="43" y="509.2">3V3_EN</text>
<text x="84.5" y="509.7">1</text>
<text x="101" y="509.7">8</text>
<text x="84.5" y="513.2">2</text>
<text x="88" y="515">G1</text>
<text x="88" y="511.5">S1</text>
<text x="95.1" y="511.5">D1</text>
<text x="95.1" y="515">D1</text>
<text x="101" y="513.2">7</text>
<text x="149.2" y="510.9">-5V_IN</text>
<text x="84.5" y="520.3">4</text>
<text x="84.5" y="516.7">3</text>
<text x="88" y="518.5">S2</text>
<text x="95.1" y="518.5">D2</text>
<text x="101" y="516.7">6</text>
<text x="101" y="520.3">5</text>
<text x="113.6" y="516.2">3V3_CH1</text>
<text x="88" y="522">G2</text>
<text x="95.1" y="522">D2</text>
<text x="149.2" y="532.1">+12_IN</text>
<text x="149.2" y="542.7">-12V_IN</text>
</g>
<g font-size="3.2" fill="#000080">
<text x="118.1" y="57.9">U1</text>
<text x="295.9" y="83.9">CH1</text>
<text x="296.3" y="80.7">P1</text>
<text x="41.4" y="135.4">J1</text>
<text x="20" y="138.6">HDR-M-2.54_1x2</text>
<text x="133.3" y="140.8">JP1</text>
<text x="100.5" y="149.6">DDS_AMP_V2</text>
<text x="125.2" y="183.1">U4</text>
<text x="280.4" y="201.4">C7</text>
<text x="82.8" y="209.8">4p</text>
<text x="82.8" y="206.7">C3</text>
<text x="113.8" y="207.8">MCP41010</text>
<text x="280.4" y="204.5">4p</text>
<text x="65.2" y="220.9">C2</text>
<text x="81.9" y="221.8">R3</text>
<text x="151.6" y="219.2">ADC2_NORM</text>
<text x="151.6" y="216">J4</text>
<text x="252.8" y="219.7">1k</text>
<text x="253" y="216.5">R10</text>
<text x="279.5" y="219.7">2.7k</text>
<text x="279.5" y="216.6">R13</text>
<text x="322.7" y="219.2">ADC1_NORM</text>
<text x="322.7" y="216">J7</text>
<text x="65.2" y="224.1">10u</text>
<text x="81.9" y="225">1.5K</text>
<text x="153.4" y="227.1">R6</text>
<text x="171.1" y="224.8">J21</text>
<text x="324.5" y="227.1">R14</text>
<text x="342.1" y="224.8">J8</text>
<text x="153.1" y="230.3">200</text>
<text x="171.1" y="228">ADC2_FLTR</text>
<text x="324.2" y="230.3">200</text>
<text x="342.1" y="228">ADC1_FLTR</text>
<text x="34.8" y="239.1">ADC2_IN</text>
<text x="44.9" y="235.9">J2</text>
<text x="115" y="237.8">U3.1</text>
<text x="153.4" y="237.7">R7</text>
<text x="208" y="239.1">ADC1_IN</text>
<text x="217.8" y="235.9">J5</text>
<text x="286.1" y="237.8">U5.1</text>
<text x="324.5" y="237.7">R15</text>
<text x="81.9" y="244.4">1k</text>
<text x="81.9" y="241.2">R4</text>
<text x="153.1" y="240.9">200</text>
<text x="252.8" y="244.4">1k</text>
<text x="253" y="241.2">R11</text>
<text x="324.2" y="240.9">200</text>
<text x="114.8" y="251.9">LT1801</text>
<text x="285.9" y="251.9">LT1801</text>
<text x="169.6" y="255.4">C4</text>
<text x="340.7" y="255.4">C8</text>
<text x="98" y="262.1">1.5K</text>
<text x="98" y="259">R5</text>
<text x="144.6" y="262.2">BAT54S-TP</text>
<text x="144.8" y="258.9">D1</text>
<text x="169.6" y="258.6">330p</text>
<text x="269.1" y="262.1">2.7k</text>
<text x="269.1" y="259">R12</text>
<text x="315.7" y="262.2">BAT54S-TP</text>
<text x="315.9" y="258.9">D2</text>
<text x="340.7" y="258.6">330p</text>
<text x="48.6" y="281.5">1.5K</text>
<text x="48.6" y="278.4">R1</text>
<text x="219.7" y="281.5">10k</text>
<text x="219.7" y="278.4">R8</text>
<text x="85" y="283.7">U3.2</text>
<text x="112.8" y="286.2">ADC2_OFFS</text>
<text x="112.8" y="283">J3</text>
<text x="256.1" y="283.7">U5.2</text>
<text x="283.9" y="286.2">ADC1_OFFS</text>
<text x="283.9" y="283">J6</text>
<text x="39" y="292.7">1k</text>
<text x="210.1" y="292.7">1k</text>
<text x="37.6" y="296.2">RP1</text>
<text x="83" y="296">LT1801</text>
<text x="208.7" y="296.2">RP2</text>
<text x="254.1" y="296">LT1801</text>
<text x="108.6" y="304.8">JP2</text>
<text x="166.8" y="304.8">JP4</text>
<text x="48.6" y="310.1">R2</text>
<text x="65.5" y="310.1">C1</text>
<text x="219.7" y="310.1">R9</text>
<text x="236.6" y="310.1">C6</text>
<text x="48.6" y="313.3">8.2K</text>
<text x="65.5" y="313.3">100n</text>
<text x="108.6" y="313.6">JP3</text>
<text x="166.8" y="313.6">JP5</text>
<text x="219.7" y="313.3">4.7k</text>
<text x="236.6" y="313.3">100n</text>
<text x="90.2" y="329.5">C9</text>
<text x="105.8" y="329.5">C10</text>
<text x="146.7" y="329.5">C5</text>
<text x="162.3" y="329.5">C11</text>
<text x="90.2" y="332.7">100n</text>
<text x="105.8" y="332.7">4.7u</text>
<text x="146.7" y="332.7">100n</text>
<text x="162.3" y="332.7">4.7u</text>
<text x="62.7" y="382">J12</text>
<text x="88.1" y="382.3">R22</text>
<text x="117.4" y="382">J15</text>
<text x="299" y="382.2">J17</text>
<text x="350.9" y="382.2">J20</text>
<text x="62.5" y="385.2">+5V</text>
<text x="87.8" y="385.5">10k</text>
<text x="117.9" y="385.2">-5V</text>
<text x="292.9" y="385.5">VCC_IN</text>
<text x="350.4" y="385.5">VCC_OUT</text>
<text x="30.8" y="392.9">J9</text>
<text x="231.7" y="392.9">R32</text>
<text x="24.3" y="396.1">5V_EN</text>
<text x="59.6" y="401.4">200</text>
<text x="59.9" y="398.2">R19</text>
<text x="91.6" y="396.6">Q1</text>
<text x="134" y="400.1">R25</text>
<text x="163.9" y="396.5">Q4</text>
<text x="231.4" y="396.1">22k</text>
<text x="254.3" y="400">Q6</text>
<text x="253.9" y="403.2">BC547CTA</text>
<text x="133.4" y="408.9">10k</text>
<text x="53.9" y="417.3">10k</text>
<text x="53.9" y="414.2">R16</text>
<text x="83.7" y="417.7">PHC2300</text>
<text x="155.4" y="417.7">PHC2300</text>
<text x="231.7" y="430">R33</text>
<text x="297.5" y="431.4">GND</text>
<text x="299" y="428.1">J18</text>
<text x="64.5" y="434.9">J13</text>
<text x="89.9" y="435.2">R23</text>
<text x="119.2" y="434.9">J16</text>
<text x="231.4" y="433.1">47k</text>
<text x="254.3" y="437">Q7</text>
<text x="62.5" y="438.1">+12V</text>
<text x="89.6" y="438.4">10k</text>
<text x="117.9" y="438.1">-12V</text>
<text x="253.9" y="440.3">BC547CTA</text>
<text x="22.6" y="449">12V_EN</text>
<text x="29" y="445.8">J10</text>
<text x="93.3" y="449.5">Q2</text>
<text x="165.7" y="449.5">Q5</text>
<text x="61.4" y="454.3">200</text>
<text x="61.6" y="451.1">R20</text>
<text x="135.8" y="453">R26</text>
<text x="135.2" y="461.8">10k</text>
<text x="297.5" y="459.6">GND</text>
<text x="299" y="456.3">J19</text>
<text x="55.7" y="467.1">R17</text>
<text x="55.7" y="470.2">10k</text>
<text x="85.5" y="470.6">PHC2300</text>
<text x="157.2" y="470.6">PHC2300</text>
<text x="231.4" y="471.9">100k</text>
<text x="231.7" y="468.8">R34</text>
<text x="253.9" y="479.1">BC547CTA</text>
<text x="254.3" y="475.8">Q8</text>
<text x="165.7" y="482.9">R27</text>
<text x="66.2" y="491.3">J14</text>
<text x="91.6" y="491.7">R24</text>
<text x="165.7" y="486.1">1</text>
<text x="66.1" y="494.5">3V3</text>
<text x="91.4" y="494.9">10k</text>
<text x="165.7" y="495.2">R28</text>
<text x="30.8" y="502.2">J11</text>
<text x="165.7" y="498.4">1</text>
<text x="24.3" y="505.5">3V3_EN</text>
<text x="63.4" y="507.5">R21</text>
<text x="95.1" y="505.9">Q3</text>
<text x="165.7" y="509">1</text>
<text x="165.7" y="505.8">R29</text>
<text x="63.2" y="510.8">200</text>
<text x="57.4" y="526.7">10k</text>
<text x="57.4" y="523.6">R18</text>
<text x="87.2" y="527.1">PHC2300</text>
<text x="165.7" y="527">R30</text>
<text x="165.7" y="530.2">1</text>
<text x="165.7" y="537.6">R31</text>
<text x="165.7" y="540.7">1</text>
</g>
<g font-size="3.2">
<text x="292" y="89.5">1</text>
<text x="302.7" y="89.5">2</text>
<text x="292" y="93.1">3</text>
<text x="302.7" y="93.1">4</text>
<text x="292" y="96.6">5</text>
<text x="292" y="100.1">7</text>
<text x="302.7" y="96.6">6</text>
<text x="302.7" y="100.1">8</text>
<text x="292" y="103.6">9</text>
<text x="292" y="107.2">11</text>
<text x="300.7" y="103.6">10</text>
<text x="300.7" y="107.2">12</text>
<text x="292" y="110.7">13</text>
<text x="300.7" y="110.7">14</text>
<text x="292" y="114.2">15</text>
<text x="292" y="117.8">17</text>
<text x="300.7" y="114.2">16</text>
<text x="300.7" y="117.8">18</text>
<text x="292" y="121.3">19</text>
<text x="292" y="124.8">21</text>
<text x="300.7" y="121.3">20</text>
<text x="300.7" y="124.8">22</text>
<text x="292" y="128.3">23</text>
<text x="300.7" y="128.3">24</text>
<text x="41.7" y="144.2">1</text>
<text x="41.7" y="147.7">2</text>
<text x="107.5" y="199.2">4</text>
<text x="110.9" y="201">VSS</text>
<text x="153.7" y="223.6">1</text>
<text x="324.8" y="223.6">1</text>
<text x="173.1" y="232.4">1</text>
<text x="344.2" y="232.4">1</text>
<text x="44.1" y="244.8">1</text>
<text x="217" y="244.8">1</text>
<text x="44.1" y="251.8">3</text>
<text x="44.1" y="248.3">2</text>
<text x="217" y="251.8">3</text>
<text x="217" y="248.3">2</text>
<text x="111.1" y="254.9" transform="rotate(-90 111.1 254.9)">4</text>
<text x="282.2" y="254.9" transform="rotate(-90 282.2 254.9)">4</text>
<text x="114.9" y="290.6">1</text>
<text x="286" y="290.6">1</text>
<text x="63.5" y="389.4">1</text>
<text x="118.2" y="389.4">1</text>
<text x="299.9" y="391.2">1</text>
<text x="299.9" y="394.7">2</text>
<text x="353.1" y="391.2">1</text>
<text x="353.1" y="394.7">2</text>
<text x="30" y="401.7">1</text>
<text x="299.9" y="398.2">3</text>
<text x="299.9" y="401.7">4</text>
<text x="353.1" y="398.2">3</text>
<text x="353.1" y="401.7">4</text>
<text x="30" y="405.3">2</text>
<text x="299.9" y="405.3">5</text>
<text x="353.1" y="405.3">5</text>
<text x="30" y="408.8">3</text>
<text x="299.9" y="408.8">6</text>
<text x="353.1" y="408.8">6</text>
<text x="299.9" y="437">1</text>
<text x="65.3" y="442.3">1</text>
<text x="120" y="442.3">1</text>
<text x="299.9" y="440.5">2</text>
<text x="299.9" y="444.1">3</text>
<text x="30" y="454.7">1</text>
<text x="30" y="461.7">3</text>
<text x="30" y="458.2">2</text>
<text x="299.9" y="465.2">1</text>
<text x="299.9" y="472.3">3</text>
<text x="299.9" y="468.8">2</text>
<text x="67.1" y="498.8">1</text>
<text x="31.8" y="511.1">1</text>
<text x="31.8" y="514.6">2</text>
<text x="31.8" y="518.2">3</text>
</g>
<g font-size="3.2" fill="#f00">
<text x="122.4" y="190.4">VDD</text>
<text x="131" y="188.7">8</text>
<text x="111.1" y="234.5" transform="rotate(-90 111.1 234.5)">8</text>
<text x="282.2" y="234.5" transform="rotate(-90 282.2 234.5)">8</text>
</g>
</svg>
